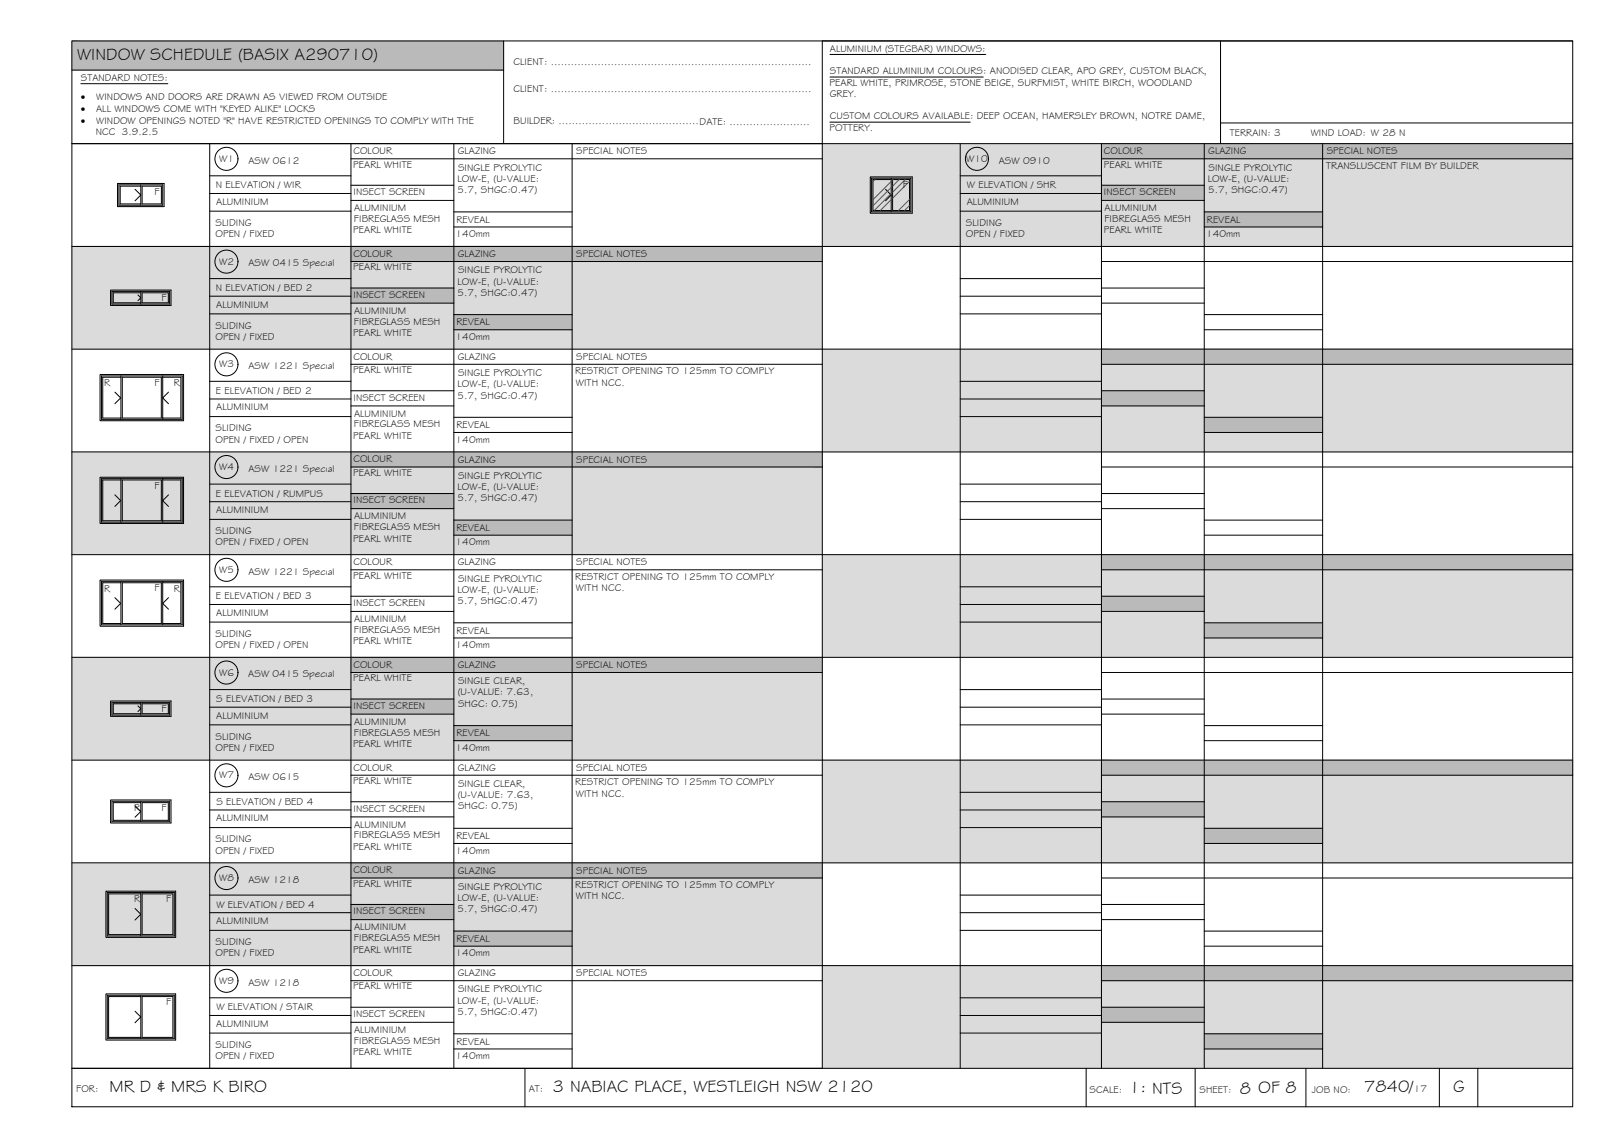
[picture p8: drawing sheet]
<svg xmlns="http://www.w3.org/2000/svg" width="420mm" height="297mm" viewBox="0 0 420 297" stroke-linecap="round" stroke-linejoin="round" font-family="sans-serif">
<!-- layer: WINDOW SCHEDULE HATCH -->
<g fill="#dbdbdb" stroke="#dbdbdb" stroke-width=".26">
<path d="M213.7 37.3l195 26.7v-26.7zM213.7 37.3l195 26.7h-195z"/>
<path d="M18.7 64l195 26.7v-26.7zM18.7 64l195 26.7h-195z"/>
<path d="M213.7 90.7l195 26.7v-26.7zM213.7 90.7l195 26.7h-195z"/>
<path d="M18.7 117.4l195 26.7v-26.7zM18.7 117.4l195 26.7h-195z"/>
<path d="M213.7 144.1l195 26.7v-26.7zM213.7 144.1l195 26.7h-195z"/>
<path d="M18.7 170.8l195 26.7v-26.7zM18.7 170.8l195 26.7h-195z"/>
<path d="M213.7 197.5l195 26.7v-26.7zM213.7 197.5l195 26.7h-195z"/>
<path d="M18.7 224.2l195 26.7v-26.7zM18.7 224.2l195 26.7h-195z"/>
<path d="M213.7 250.9l195 26.7v-26.7zM213.7 250.9l195 26.7h-195z"/>
</g>
<g fill="#bababa" stroke="#bababa" stroke-width=".26">
<path d="M18.7 10.6l112.2 7.6v-7.6zM18.7 10.6l112.2 7.6h-112.2z"/>
<path d="M286.2 37.3l122.5 4v-4zM286.2 37.3l122.5 4h-122.5z"/>
<path d="M286.2 48.1l26.7 4v-4zM286.2 48.1l26.7 4h-26.7z"/>
<path d="M312.9 55.1l30.8 3.9v-3.9zM312.9 55.1l30.8 3.9h-30.8z"/>
<path d="M91.2 64l122.5 4v-4zM91.2 64l122.5 4h-122.5z"/>
<path d="M91.2 74.9l26.7 3.9v-3.9zM91.2 74.9l26.7 3.9h-26.7z"/>
<path d="M117.9 81.8l30.8 3.9v-3.9zM117.9 81.8l30.8 3.9h-30.8z"/>
<path d="M286.2 90.7l122.5 4v-4zM286.2 90.7l122.5 4h-122.5z"/>
<path d="M286.2 101.6l26.7 3.9v-3.9zM286.2 101.6l26.7 3.9h-26.7z"/>
<path d="M312.9 108.5l30.8 3.9v-3.9zM312.9 108.5l30.8 3.9h-30.8z"/>
<path d="M91.2 117.4l122.5 4v-4zM91.2 117.4l122.5 4h-122.5z"/>
<path d="M91.2 128.3l26.7 3.9v-3.9zM91.2 128.3l26.7 3.9h-26.7z"/>
<path d="M117.9 135.2l30.8 3.9v-3.9zM117.9 135.2l30.8 3.9h-30.8z"/>
<path d="M286.2 144.1l122.5 4v-4zM286.2 144.1l122.5 4h-122.5z"/>
<path d="M286.2 155l26.7 3.9v-3.9zM286.2 155l26.7 3.9h-26.7z"/>
<path d="M312.9 161.9l30.8 3.9v-3.9zM312.9 161.9l30.8 3.9h-30.8z"/>
<path d="M91.2 170.8l122.5 4v-4zM91.2 170.8l122.5 4h-122.5z"/>
<path d="M91.2 181.6l26.7 4v-4zM91.2 181.6l26.7 4h-26.7z"/>
<path d="M117.9 188.6l30.8 3.9v-3.9zM117.9 188.6l30.8 3.9h-30.8z"/>
<path d="M286.2 197.5l122.5 4v-4zM286.2 197.5l122.5 4h-122.5z"/>
<path d="M286.2 208.4l26.7 3.9v-3.9zM286.2 208.4l26.7 3.9h-26.7z"/>
<path d="M312.9 215.3l30.8 3.9v-3.9zM312.9 215.3l30.8 3.9h-30.8z"/>
<path d="M91.2 224.2l122.5 4v-4zM91.2 224.2l122.5 4h-122.5z"/>
<path d="M91.2 235l26.7 4v-4zM91.2 235l26.7 4h-26.7z"/>
<path d="M117.9 242l30.8 3.9v-3.9zM117.9 242l30.8 3.9h-30.8z"/>
<path d="M286.2 250.9l122.5 4v-4zM286.2 250.9l122.5 4h-122.5z"/>
<path d="M286.2 261.8l26.7 3.9v-3.9zM286.2 261.8l26.7 3.9h-26.7z"/>
<path d="M312.9 268.7l30.8 3.9v-3.9zM312.9 268.7l30.8 3.9h-30.8z"/>
</g>
<!-- layer: BORDER -->
<g fill="none" stroke="#000" stroke-width=".26">
<path d="M18.7 10.6h390v277h-390zM18.7 18.2h112.2M130.9 10.6v26.7M317.1 10.6v26.7M408.7 10.6h-195v267M18.7 37.3h390M54.5 37.3v240.3M91.2 37.3v240.3M117.9 37.3v240.3M148.7 37.3v240.3M249.5 37.3v240.3M286.2 37.3v240.3"/>
<path d="M312.9 37.3v240.3M317.1 32h91.6M343.7 37.3v240.3M54.5 45.7h36.7M54.5 50.3h36.7M54.5 54.9h36.7M91.2 41.3h122.5M91.2 48.1h26.7M91.2 52.1h26.7M117.9 55.1h30.8M117.9 59h30.8M249.5 45.7h36.7"/>
<path d="M249.5 50.3h36.7M249.5 54.9h36.7M286.2 41.3h122.5M286.2 48.1h26.7M286.2 52.1h26.7M312.9 55.1h30.8M312.9 59h30.8M18.7 64h390M54.5 72.4h36.7M54.5 77h36.7M91.2 68h122.5M91.2 74.9h26.7"/>
<path d="M91.2 78.8h26.7M249.5 72.4h36.7M249.5 77h36.7M286.2 68h122.5M286.2 74.9h26.7M286.2 78.8h26.7M18.7 90.7h390M54.5 81.6h36.7M54.5 99.1h36.7M91.2 94.7h122.5M117.9 81.8h30.8M117.9 85.7h30.8"/>
<path d="M249.5 81.6h36.7M249.5 99.1h36.7M286.2 94.7h122.5M312.9 81.8h30.8M312.9 85.7h30.8M18.7 117.4h390M54.5 103.7h36.7M54.5 108.3h36.7M91.2 101.6h26.7M91.2 105.5h26.7M117.9 108.5h30.8M117.9 112.4h30.8"/>
<path d="M249.5 103.7h36.7M249.5 108.3h36.7M286.2 101.6h26.7M286.2 105.5h26.7M312.9 108.5h30.8M312.9 112.4h30.8M54.5 125.8h36.7M54.5 130.4h36.7M54.5 135h36.7M91.2 121.4h122.5M91.2 128.3h26.7M91.2 132.2h26.7"/>
<path d="M117.9 135.2h30.8M117.9 139.1h30.8M249.5 125.8h36.7M249.5 130.4h36.7M249.5 135h36.7M286.2 121.4h122.5M286.2 128.3h26.7M286.2 132.2h26.7M312.9 135.2h30.8M312.9 139.1h30.8M18.7 144.1h390M54.5 152.5h36.7"/>
<path d="M54.5 157.1h36.7M91.2 148.1h122.5M91.2 155h26.7M91.2 158.9h26.7M249.5 152.5h36.7M249.5 157.1h36.7M286.2 148.1h122.5M286.2 155h26.7M286.2 158.9h26.7M18.7 170.8h390M54.5 161.7h36.7M54.5 179.2h36.7"/>
<path d="M91.2 174.8h122.5M117.9 161.9h30.8M117.9 165.8h30.8M249.5 161.7h36.7M249.5 179.2h36.7M286.2 174.8h122.5M312.9 161.9h30.8M312.9 165.8h30.8M18.7 197.5h390M54.5 183.8h36.7M54.5 188.4h36.7M91.2 181.7h26.7"/>
<path d="M91.2 185.6h26.7M117.9 188.6h30.8M117.9 192.5h30.8M249.5 183.8h36.7M249.5 188.4h36.7M286.2 181.7h26.7M286.2 185.6h26.7M312.9 188.6h30.8M312.9 192.5h30.8M54.5 205.9h36.7M54.5 210.5h36.7M54.5 215.1h36.7"/>
<path d="M91.2 201.5h122.5M91.2 208.4h26.7M91.2 212.3h26.7M117.9 215.3h30.8M117.9 219.2h30.8M249.5 205.9h36.7M249.5 210.5h36.7M249.5 215.1h36.7M286.2 201.5h122.5M286.2 208.4h26.7M286.2 212.3h26.7M312.9 215.3h30.8"/>
<path d="M312.9 219.2h30.8M18.7 224.2h390M54.5 232.6h36.7M54.5 237.2h36.7M91.2 228.2h122.5M91.2 235h26.7M91.2 239h26.7M249.5 232.6h36.7M249.5 237.2h36.7M286.2 228.2h122.5M286.2 235h26.7M286.2 239h26.7"/>
<path d="M18.7 250.9h390M54.5 241.8h36.7M54.5 259.3h36.7M91.2 254.9h122.5M117.9 242h30.8M117.9 245.9h30.8M249.5 241.8h36.7M249.5 259.3h36.7M286.2 254.9h122.5M312.9 242h30.8M312.9 245.9h30.8M18.7 277.6h390"/>
<path d="M54.5 263.9h36.7M54.5 268.5h36.7M91.2 261.8h26.7M91.2 265.7h26.7M117.9 268.7h30.8M117.9 272.6h30.8M136.4 277.6v10M249.5 263.9h36.7M249.5 268.5h36.7M282.2 277.6v10M286.2 261.8h26.7M286.2 265.7h26.7"/>
<path d="M310.5 277.6v10M312.9 268.7h30.8M312.9 272.6h30.8M339.3 277.6v10M374 277.6v10M384 277.6v10"/>
</g>
<!-- layer: TEXT -->
<path d="M215.7 14.2h40.4M21 21.8h22.6M215.6 31.7h36.5M215.7 20h39.8" fill="none" stroke="#000" stroke-width=".26"/>
<!-- layer: WINDOWS -->
<g fill="none" stroke="#000" stroke-width=".26">
<path d="M30.9 48h11.4v5.3h-11.4zM35.1 49.2l1.5 1.5-1.5 1.5M36.6 48v5.3M36.6 48.4h-5.4v4.6h5.4M36.9 48.4h5v4.6h-5zM226.5 46.3h10.2v8.7h-10.2zM230.1 49.2l1.5 1.5-1.5 1.5M231.6 46.7h-4.8v8h4.8M231.6 46.3v8.7M231.9 46.7h4.4v8h-4.4zM29.1 75.7h15v3.3h-15zM35.8 76.6l.8 .8-.8 .7"/>
<path d="M36.6 76.1h-7.2v2.6h7.2M36.6 75.7v3.3M36.9 76.1h6.8v2.6h-6.8zM26.4 97.7h21v11.3h-21zM31.4 98h-4.7v10.6h4.7M31.4 97.7v11.3M31.8 98h10.1v10.6h-10.1zM42.3 97.7v11.3M42.3 98h4.7v10.6h-4.7M29.9 101.9l1.5 1.5-1.5 1.5M43.8 101.9l-1.5 1.5 1.5 1.5M26.4 124.4h21v11.3h-21z"/>
<path d="M29.9 128.6l1.5 1.5-1.5 1.5M31.4 124.7h-4.7v10.6h4.7M31.4 124.4v11.3M31.8 124.7h10.1v10.6h-10.1zM42.3 124.4v11.3M42.3 124.7h4.7v10.6h-4.7M43.8 128.6l-1.5 1.5 1.5 1.5M26.4 151.1h21v11.3h-21zM29.9 155.3l1.5 1.5-1.5 1.5M31.4 151.4h-4.7v10.6h4.7M31.4 151.1v11.3M31.8 151.4h10.1v10.6h-10.1z"/>
<path d="M42.3 151.1v11.3M42.3 151.4h4.7v10.6h-4.7M43.8 155.3l-1.5 1.5 1.5 1.5M29.1 182.5h15v3.3h-15zM35.8 183.4l.8 .8-.8 .7M36.6 182.9h-7.2v2.6h7.2M36.6 182.5v3.3M36.9 182.9h6.8v2.6h-6.8zM29.1 208.2h15v5.3h-15zM35.1 209.4l1.5 1.5-1.5 1.5M36.6 208.6h-7.2v4.6h7.2M36.6 208.2v5.3"/>
<path d="M36.9 208.6h6.8v4.6h-6.8zM27.9 231.9h17.4v11.3h-17.4zM35.1 236.1l1.5 1.5-1.5 1.5M36.6 231.9v11.3M36.6 232.3h-8.4v10.6h8.4M36.9 232.3h8v10.6h-8zM27.9 258.6h17.4v11.3h-17.4zM36.6 258.6v11.3M36.6 259h-8.4v10.6h8.4M36.9 259h8v10.6h-8zM35.1 262.8l1.5 1.5-1.5 1.5"/>
<circle cx="58.8" cy="41.3" r="3"/>
<circle cx="253.8" cy="41.3" r="3"/>
<circle cx="58.8" cy="68" r="3"/>
<circle cx="58.8" cy="94.7" r="3"/>
<circle cx="58.8" cy="121.4" r="3"/>
<circle cx="58.8" cy="148.1" r="3"/>
<circle cx="58.8" cy="174.8" r="3"/>
<circle cx="58.8" cy="201.5" r="3"/>
<circle cx="58.8" cy="228.2" r="3"/>
<circle cx="58.8" cy="254.9" r="3"/>
</g>
<!-- layer: NEWWORK -->
<path d="M30.5 47.7h12.1v6h-12.1zM226.1 46h10.9v9.4h-10.9zM28.7 75.4h15.7v4h-15.7zM26 97.3h21.7v12h-21.7zM26 124h21.7v12h-21.7zM26 150.7h21.7v12h-21.7zM28.7 182.2h15.7v4h-15.7zM28.7 207.9h15.7v6h-15.7zM27.5 231.6h18.1v12h-18.1zM27.5 258.3h18.1v12h-18.1z" fill="none" stroke="#000" stroke-width=".26"/>
<!-- layer: HATCH -->
<path d="M227.3 46.7l-.5 .5M231.6 47.2l-4.8 4.7M231.6 48.7l-4.8 4.8M231.6 50.3l-4.4 4.4M231.6 51.9l-2.9 2.8M232.1 46.7l-.2 .1M233.6 46.7l-1.7 1.7M235.2 46.7l-3.3 3.2M236.3 51.8l-2.8 2.9M236.3 53.4l-1.3 1.3M236.3 47.1l-4.4 4.4" fill="none" stroke="#545454" stroke-width=".26"/>
<g font-size="4.5">
<text x="20" y="15.6">WINDOW SCHEDULE (BASIX A290710)</text>
<text x="28.5" y="283.7">MR D &amp; MRS K BIRO</text>
<text x="143.7" y="283.7">3 NABIAC PLACE, WESTLEIGH NSW 2120</text>
<text x="293.4" y="284">1: NTS</text>
<text x="322.2" y="284.2">8 OF 8</text>
<text x="354.5" y="283.9">7840/</text>
<text x="377.6" y="283.8">G</text>
</g>
<g font-size="2.6">
<text x="133.4" y="16.9">CLIENT: ..............................................................................</text>
<text x="215.7" y="13.5">ALUMINIUM (STEGBAR) WINDOWS:</text>
<text x="21" y="21.1">STANDARD NOTES:</text>
<text x="215.6" y="22.2">PEARL WHITE, PRIMROSE, STONE BEIGE, SURFMIST, WHITE BIRCH, WOODLAND</text>
<text x="215.7" y="19.3">STANDARD ALUMINIUM COLOURS: ANODISED CLEAR, APO GREY, CUSTOM BLACK,</text>
<text x="21" y="26.1">·</text>
<text x="21" y="29.1">·</text>
<text x="25" y="29.1">ALL WINDOWS COME WITH &quot;KEYED ALIKE&quot; LOCKS</text>
<text x="25" y="26.1">WINDOWS AND DOORS ARE DRAWN AS VIEWED FROM OUTSIDE</text>
<text x="133.4" y="24">CLIENT: ..............................................................................</text>
<text x="215.6" y="25.2">GREY.</text>
<text x="21" y="32.1">·</text>
<text x="24.9" y="35.1">NCC 3.9.2.5</text>
<text x="25" y="32.1">WINDOW OPENINGS NOTED &quot;R&quot; HAVE RESTRICTED OPENINGS TO COMPLY WITH THE</text>
<text x="133.4" y="32.3">BUILDER: ..........................................DATE: ........................</text>
<text x="215.6" y="34">POTTERY.</text>
<text x="215.6" y="31">CUSTOM COLOURS AVAILABLE: DEEP OCEAN, HAMERSLEY BROWN, NOTRE DAME,</text>
<text x="319.6" y="35.4">TERRAIN: 3</text>
<text x="340.6" y="35.4">WIND LOAD: W 28 N</text>
<text x="91.8" y="40.1">COLOUR</text>
<text x="119" y="40.1">GLAZING</text>
<text x="149.7" y="40.1">SPECIAL NOTES</text>
<text x="286.8" y="40.1">COLOUR</text>
<text x="314" y="40.1">GLAZING</text>
<text x="344.7" y="40.1">SPECIAL NOTES</text>
<text x="57" y="42.1">W1</text>
<text x="64.5" y="42.6">ASW 0612</text>
<text x="91.8" y="43.5">PEARL WHITE</text>
<text x="118.9" y="47.2">LOW-E, (U-VALUE:</text>
<text x="119" y="44.3">SINGLE PYROLYTIC</text>
<text x="251.1" y="42.1">W10</text>
<text x="259.5" y="42.6">ASW 0910</text>
<text x="286.8" y="43.5">PEARL WHITE</text>
<text x="313.9" y="47.2">LOW-E, (U-VALUE:</text>
<text x="314" y="44.3">SINGLE PYROLYTIC</text>
<text x="344.6" y="43.9">TRANSLUSCENT FILM BY BUILDER</text>
<text x="40.2" y="50.6">F</text>
<text x="56.1" y="49">N ELEVATION / WIR</text>
<text x="56.2" y="53.2">ALUMINIUM</text>
<text x="91.8" y="50.7">INSECT SCREEN</text>
<text x="118.9" y="50.2">5.7, SHGC:0.47)</text>
<text x="234.6" y="48.9">F</text>
<text x="251.2" y="49">W ELEVATION / SHR</text>
<text x="251.2" y="53.2">ALUMINIUM</text>
<text x="286.9" y="50.7">INSECT SCREEN</text>
<text x="313.9" y="50.2">5.7, SHGC:0.47)</text>
<text x="56" y="58.7">SLIDING</text>
<text x="92" y="57.7">FIBREGLASS MESH</text>
<text x="92" y="54.9">ALUMINIUM</text>
<text x="118.6" y="57.9">REVEAL</text>
<text x="251" y="58.7">SLIDING</text>
<text x="287" y="57.7">FIBREGLASS MESH</text>
<text x="287" y="54.9">ALUMINIUM</text>
<text x="313.6" y="57.9">REVEAL</text>
<text x="56" y="61.6">OPEN / FIXED</text>
<text x="91.8" y="60.7">PEARL WHITE</text>
<text x="118.4" y="61.7">140mm</text>
<text x="251" y="61.6">OPEN / FIXED</text>
<text x="286.8" y="60.7">PEARL WHITE</text>
<text x="313.4" y="61.7">140mm</text>
<text x="57" y="68.8">W2</text>
<text x="64.5" y="69.3">ASW 0415 Special</text>
<text x="91.8" y="70.2">PEARL WHITE</text>
<text x="91.8" y="66.8">COLOUR</text>
<text x="119" y="66.9">GLAZING</text>
<text x="119" y="71">SINGLE PYROLYTIC</text>
<text x="149.7" y="66.9">SPECIAL NOTES</text>
<text x="56.1" y="75.7">N ELEVATION / BED 2</text>
<text x="91.8" y="77.4">INSECT SCREEN</text>
<text x="118.9" y="73.9">LOW-E, (U-VALUE:</text>
<text x="118.9" y="76.9">5.7, SHGC:0.47)</text>
<text x="42" y="78.3">F</text>
<text x="56.2" y="79.9">ALUMINIUM</text>
<text x="92" y="81.6">ALUMINIUM</text>
<text x="56" y="88.3">OPEN / FIXED</text>
<text x="56" y="85.4">SLIDING</text>
<text x="91.8" y="87.4">PEARL WHITE</text>
<text x="92" y="84.4">FIBREGLASS MESH</text>
<text x="118.4" y="88.3">140mm</text>
<text x="118.6" y="84.6">REVEAL</text>
<text x="57" y="95.5">W3</text>
<text x="64.5" y="96">ASW 1221 Special</text>
<text x="91.8" y="93.5">COLOUR</text>
<text x="119" y="93.5">GLAZING</text>
<text x="149.7" y="93.5">SPECIAL NOTES</text>
<text x="27" y="100.3">R</text>
<text x="40.2" y="100.3">F</text>
<text x="45.1" y="100.3">R</text>
<text x="91.8" y="96.9">PEARL WHITE</text>
<text x="118.9" y="100.6">LOW-E, (U-VALUE:</text>
<text x="119" y="97.7">SINGLE PYROLYTIC</text>
<text x="149.5" y="97.3">RESTRICT OPENING TO 125mm TO COMPLY</text>
<text x="149.6" y="100.2">WITH NCC.</text>
<text x="56.1" y="102.4">E ELEVATION / BED 2</text>
<text x="56.2" y="106.7">ALUMINIUM</text>
<text x="91.8" y="104.1">INSECT SCREEN</text>
<text x="118.9" y="103.6">5.7, SHGC:0.47)</text>
<text x="56" y="112.1">SLIDING</text>
<text x="92" y="111.1">FIBREGLASS MESH</text>
<text x="92" y="108.3">ALUMINIUM</text>
<text x="118.6" y="111.3">REVEAL</text>
<text x="56" y="115">OPEN / FIXED / OPEN</text>
<text x="91.8" y="114.1">PEARL WHITE</text>
<text x="118.4" y="115">140mm</text>
<text x="57" y="122.2">W4</text>
<text x="64.5" y="122.7">ASW 1221 Special</text>
<text x="91.8" y="123.6">PEARL WHITE</text>
<text x="91.8" y="120.2">COLOUR</text>
<text x="119" y="120.3">GLAZING</text>
<text x="119" y="124.4">SINGLE PYROLYTIC</text>
<text x="149.7" y="120.3">SPECIAL NOTES</text>
<text x="40.2" y="127">F</text>
<text x="56.1" y="129.1">E ELEVATION / RUMPUS</text>
<text x="91.8" y="130.8">INSECT SCREEN</text>
<text x="118.9" y="127.4">LOW-E, (U-VALUE:</text>
<text x="118.9" y="130.3">5.7, SHGC:0.47)</text>
<text x="56.2" y="133.3">ALUMINIUM</text>
<text x="92" y="137.8">FIBREGLASS MESH</text>
<text x="92" y="135">ALUMINIUM</text>
<text x="118.6" y="138">REVEAL</text>
<text x="56" y="141.7">OPEN / FIXED / OPEN</text>
<text x="56" y="138.8">SLIDING</text>
<text x="91.8" y="140.8">PEARL WHITE</text>
<text x="118.4" y="141.7">140mm</text>
<text x="57" y="148.9">W5</text>
<text x="64.5" y="149.4">ASW 1221 Special</text>
<text x="91.8" y="146.9">COLOUR</text>
<text x="119" y="147">GLAZING</text>
<text x="149.7" y="147">SPECIAL NOTES</text>
<text x="27" y="153.7">R</text>
<text x="40.2" y="153.7">F</text>
<text x="45.1" y="153.7">R</text>
<text x="56.1" y="155.8">E ELEVATION / BED 3</text>
<text x="91.8" y="150.3">PEARL WHITE</text>
<text x="118.9" y="154">LOW-E, (U-VALUE:</text>
<text x="119" y="151.1">SINGLE PYROLYTIC</text>
<text x="149.5" y="150.7">RESTRICT OPENING TO 125mm TO COMPLY</text>
<text x="149.6" y="153.6">WITH NCC.</text>
<text x="56.2" y="160">ALUMINIUM</text>
<text x="91.8" y="157.5">INSECT SCREEN</text>
<text x="92" y="161.7">ALUMINIUM</text>
<text x="118.9" y="157">5.7, SHGC:0.47)</text>
<text x="56" y="165.5">SLIDING</text>
<text x="91.8" y="167.5">PEARL WHITE</text>
<text x="92" y="164.5">FIBREGLASS MESH</text>
<text x="118.6" y="164.7">REVEAL</text>
<text x="56" y="168.4">OPEN / FIXED / OPEN</text>
<text x="91.8" y="173.6">COLOUR</text>
<text x="118.4" y="168.4">140mm</text>
<text x="119" y="173.6">GLAZING</text>
<text x="149.7" y="173.7">SPECIAL NOTES</text>
<text x="57" y="175.6">W6</text>
<text x="64.5" y="176.1">ASW 0415 Special</text>
<text x="91.8" y="177">PEARL WHITE</text>
<text x="119" y="177.8">SINGLE CLEAR,</text>
<text x="42" y="185.1">F</text>
<text x="56.2" y="182.5">S ELEVATION / BED 3</text>
<text x="91.8" y="184.2">INSECT SCREEN</text>
<text x="118.9" y="180.7">(U-VALUE: 7.63,</text>
<text x="119" y="183.7">SHGC: 0.75)</text>
<text x="56.2" y="186.7">ALUMINIUM</text>
<text x="92" y="191.2">FIBREGLASS MESH</text>
<text x="92" y="188.4">ALUMINIUM</text>
<text x="118.6" y="191.4">REVEAL</text>
<text x="56" y="195.1">OPEN / FIXED</text>
<text x="56" y="192.2">SLIDING</text>
<text x="91.8" y="194.2">PEARL WHITE</text>
<text x="118.4" y="195.1">140mm</text>
<text x="57" y="202.3">W7</text>
<text x="64.5" y="202.7">ASW 0615</text>
<text x="91.8" y="203.7">PEARL WHITE</text>
<text x="91.8" y="200.3">COLOUR</text>
<text x="119" y="200.4">GLAZING</text>
<text x="149.7" y="200.4">SPECIAL NOTES</text>
<text x="56.2" y="209.2">S ELEVATION / BED 4</text>
<text x="118.9" y="207.4">(U-VALUE: 7.63,</text>
<text x="119" y="204.5">SINGLE CLEAR,</text>
<text x="149.5" y="204.1">RESTRICT OPENING TO 125mm TO COMPLY</text>
<text x="149.6" y="207">WITH NCC.</text>
<text x="34.8" y="210.8">R</text>
<text x="42" y="210.8">F</text>
<text x="56.2" y="213.4">ALUMINIUM</text>
<text x="91.8" y="210.9">INSECT SCREEN</text>
<text x="92" y="215.1">ALUMINIUM</text>
<text x="119" y="210.4">SHGC: 0.75)</text>
<text x="56" y="221.8">OPEN / FIXED</text>
<text x="56" y="218.9">SLIDING</text>
<text x="91.8" y="220.9">PEARL WHITE</text>
<text x="92" y="217.9">FIBREGLASS MESH</text>
<text x="118.4" y="221.8">140mm</text>
<text x="118.6" y="218.1">REVEAL</text>
<text x="91.8" y="227">COLOUR</text>
<text x="119" y="227">GLAZING</text>
<text x="149.7" y="227.1">SPECIAL NOTES</text>
<text x="57" y="229">W8</text>
<text x="64.5" y="229.5">ASW 1218</text>
<text x="91.8" y="230.4">PEARL WHITE</text>
<text x="119" y="231.2">SINGLE PYROLYTIC</text>
<text x="149.5" y="230.8">RESTRICT OPENING TO 125mm TO COMPLY</text>
<text x="149.6" y="233.7">WITH NCC.</text>
<text x="34.8" y="234.5">R</text>
<text x="43.2" y="234.5">F</text>
<text x="56.2" y="235.9">W ELEVATION / BED 4</text>
<text x="91.8" y="237.6">INSECT SCREEN</text>
<text x="118.9" y="234.1">LOW-E, (U-VALUE:</text>
<text x="118.9" y="237.1">5.7, SHGC:0.47)</text>
<text x="56" y="245.6">SLIDING</text>
<text x="56.2" y="240.1">ALUMINIUM</text>
<text x="92" y="244.6">FIBREGLASS MESH</text>
<text x="92" y="241.8">ALUMINIUM</text>
<text x="118.6" y="244.8">REVEAL</text>
<text x="56" y="248.5">OPEN / FIXED</text>
<text x="91.8" y="247.6">PEARL WHITE</text>
<text x="118.4" y="248.6">140mm</text>
<text x="57" y="255.7">W9</text>
<text x="64.5" y="256.2">ASW 1218</text>
<text x="91.8" y="257.1">PEARL WHITE</text>
<text x="91.8" y="253.7">COLOUR</text>
<text x="119" y="253.8">GLAZING</text>
<text x="119" y="257.9">SINGLE PYROLYTIC</text>
<text x="149.7" y="253.8">SPECIAL NOTES</text>
<text x="43.2" y="261.2">F</text>
<text x="56.2" y="262.6">W ELEVATION / STAIR</text>
<text x="118.9" y="260.9">LOW-E, (U-VALUE:</text>
<text x="118.9" y="263.8">5.7, SHGC:0.47)</text>
<text x="56.2" y="266.8">ALUMINIUM</text>
<text x="91.8" y="264.3">INSECT SCREEN</text>
<text x="92" y="268.5">ALUMINIUM</text>
<text x="56" y="275.2">OPEN / FIXED</text>
<text x="56" y="272.3">SLIDING</text>
<text x="91.8" y="274.3">PEARL WHITE</text>
<text x="92" y="271.3">FIBREGLASS MESH</text>
<text x="118.4" y="275.2">140mm</text>
<text x="118.6" y="271.5">REVEAL</text>
<text x="19.8" y="283.8">FOR:</text>
<text x="137.4" y="283.7">AT:</text>
<text x="283.1" y="284">SCALE:</text>
<text x="311.7" y="284">SHEET:</text>
<text x="340.9" y="284">JOB NO:</text>
<text x="367.4" y="283.9">17</text>
</g>
</svg>
